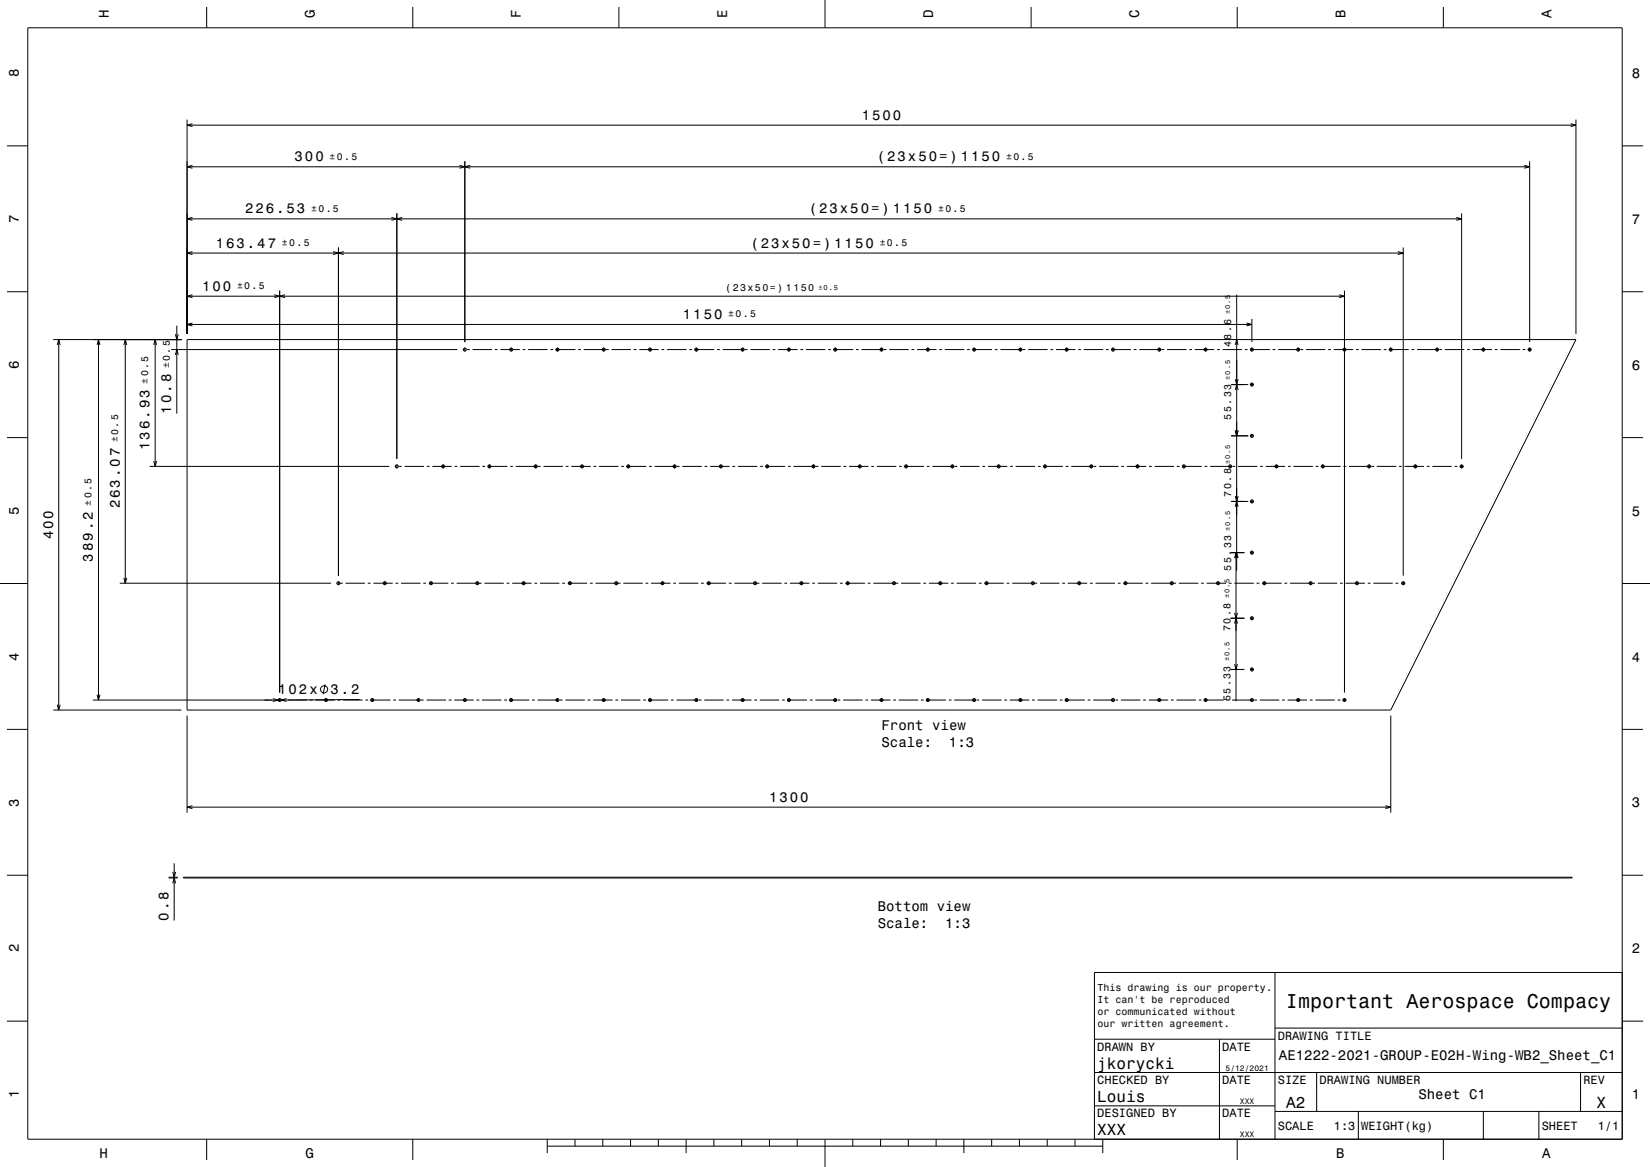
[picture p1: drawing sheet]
<svg xmlns="http://www.w3.org/2000/svg" width="594mm" height="420mm" viewBox="0 0 594 420" stroke-linecap="round" stroke-linejoin="round" font-family="sans-serif">
<g fill="none" stroke="#000" stroke-width=".36">
<path d="M10 10h574v400h-574zM74.4 2.5v7.5M148.6 2.5v7.5M222.8 2.5v7.5M297 0v10M371.2 2.5v7.5M445.4 2.5v7.5M519.6 2.5v7.5M2.5 52.5h7.5M67.3 43v77.2M67.3 45h500M69.3 44.5l-2 .5 2 .6"/>
<path d="M69.3 59.5l-2 .5 2 .6M165.4 59.5l1.9 .5-1.9 .6M167.3 58v65.1M169.3 59.5l-2 .5 2 .6M548.7 59.5l2 .5-2 .6M550.7 58v65.1M565.4 44.5l1.9 .5-1.9 .6M567.3 43v77.2M584 52.5h7.5M67.3 60h483.4M67.3 78.8h458.9M69.3 78.2l-2 .6 2 .5"/>
<path d="M140.9 78.2l2 .6-2 .5M142.9 76.8v88.4M144.8 78.2l-1.9 .6 1.9 .5M524.3 78.2l1.9 .6-1.9 .5M526.2 76.8v88.4M67.3 91.1h437.9M69.3 90.6l-2 .5 2 .5M119.9 90.6l1.9 .5-1.9 .5M121.8 89.1v118.1M123.8 90.6l-2 .5 2 .5M503.2 90.6l2 .5-2 .5M505.2 89.1v118.1"/>
<path d="M2.5 105h7.5M63.7 117.2v31.6M67.3 106.6h416.7M67.3 116.8h383.4M69.3 106.1l-2 .5 2 .5M69.3 116.3l-2 .5 2 .5M98.7 106.1l2 .5-2 .5M100.7 104.6v144.7M102.6 106.1l-1.9 .5 1.9 .5M445.2 106.1v99.3M448.7 116.3l2 .5-2 .5M450.7 114.8v8.3"/>
<path d="M482.1 106.1l1.9 .5-1.9 .5M484 104.6v144.7M584 105h7.5M19.1 122.2h46.2M20.6 124.1l.5-1.9 .6 1.9M21.1 122.2v133.3M34.9 124.1l.6-1.9 .5 1.9M35.5 122.2v129.7M44.6 124.1l.5-1.9 .5 1.9M45.1 122.2v87.7M55.3 124.1l.6-1.9 .5 1.9M55.9 122.2v45.7"/>
<path d="M61.7 125.8h103M63.1 120.3l.6 1.9 .5-1.9M63.1 127.7l.6-1.9 .5 1.9M67.3 122.2h500l-66.6 133.3h-433.4zM166.7 125.8h.4M167.3 125.1v1.4M168.1 125.8h1M170.1 125.8h7M178.1 125.8h1M180.1 125.8h7M184 125.1v1.4M188.1 125.8h1"/>
<path d="M190.1 125.8h7M198.1 125.8h1M200 125.8h7.1M200.7 125.1v1.4M208.1 125.8h1M210.1 125.8h7.9M217.3 125.1v1.4M218.1 125.8h1M220.1 125.8h7M228.1 125.8h1M230.1 125.8h7M234 125.1v1.4"/>
<path d="M238.1 125.8h1M240.1 125.8h7M248.1 125.8h1M250 125.8h7.1M250.7 125.1v1.4M258.1 125.8h1M260.1 125.8h7.9M267.3 125.1v1.4M268.1 125.8h1M270.1 125.8h7M278.1 125.8h1M280.1 125.8h7"/>
<path d="M284 125.1v1.4M288.1 125.8h1M290.1 125.8h7M298.1 125.8h1M300 125.8h7.1M300.7 125.1v1.4M308.1 125.8h1M310.1 125.8h7.9M317.3 125.1v1.4M318.1 125.8h1M320.1 125.8h7M328.1 125.8h1"/>
<path d="M330.1 125.8h7M334 125.1v1.4M338.1 125.8h1M340.1 125.8h7M348.1 125.8h1M350 125.8h7.1M350.7 125.1v1.4M358.1 125.8h1M360.1 125.8h7.9M367.3 125.1v1.4M368.1 125.8h1M370.1 125.8h7"/>
<path d="M378.1 125.8h1M380.1 125.8h7M384 125.1v1.4M388.1 125.8h1M390.1 125.8h7M398.1 125.8h1M400 125.8h7.1M400.7 125.1v1.4M408.1 125.8h1M410.1 125.8h7.9M417.3 125.1v1.4M418.1 125.8h1"/>
<path d="M420.1 125.8h7M428.1 125.8h1M430.1 125.8h7M434 125.1v1.4M438.1 125.8h1M440.1 125.8h7M443.2 138.4h6.2M444.7 136.5l.5 1.9 .5-1.9M444.7 124.1l.5-1.9 .5 1.9M448.1 125.8h1M450 125.8h7.1M450 138.4h1.4"/>
<path d="M450.7 125.1v1.4M450.7 137.7v1.4M458.1 125.8h1M460.1 125.8h7.9M467.3 125.1v1.4M468.1 125.8h1M470.1 125.8h7M478.1 125.8h1M480.1 125.8h7M488.1 125.8h1M490.1 125.8h7M498.1 125.8h1"/>
<path d="M500 125.8h7.1M500.7 125.1v1.4M508.1 125.8h1M510.1 125.8h7.9M517.3 125.1v1.4M518.1 125.8h1M520.1 125.8h7M528.1 125.8h1M530.1 125.8h7M534 125.1v1.4M538.1 125.8h1M540.1 125.8h7"/>
<path d="M548.1 125.8h1M550 125.8h1.4M550.7 125.1v1.4M2.5 157.5h7.5M443.2 156.9h6.2M444.7 140.3l.5-1.9 .5 1.9M445.7 154.9l-.5 2-.5-2 .5 2 .5-2M450 156.9h1.4M450.7 156.2v1.4M584 157.5h7.5M53.9 167.9h86.3M55.3 165.9l.6 2 .5-2"/>
<path d="M142.2 167.9h.4M142.9 167.2v1.4M143.7 167.9h.9M145.7 167.9h7M153.7 167.9h1M155.6 167.9h7.1M159.5 167.2v1.4M163.7 167.9h1M165.7 167.9h6.9M173.7 167.9h.9M175.5 167.9h7.2M176.2 167.2v1.4"/>
<path d="M183.6 167.9h1.1M185.6 167.9h7.9M192.9 167.2v1.4M193.7 167.9h1M195.7 167.9h6.9M203.7 167.9h.9M205.7 167.9h7M209.5 167.2v1.4M213.6 167.9h1.1M215.6 167.9h7.1M223.7 167.9h1M225.5 167.9h7.1"/>
<path d="M226.2 167.2v1.4M233.7 167.9h1M235.7 167.9h7.9M242.9 167.2v1.4M243.6 167.9h1.1M245.6 167.9h7.1M253.7 167.9h.9M255.7 167.9h7M259.5 167.2v1.4M263.7 167.9h1M265.7 167.9h7M273.6 167.9h1.1"/>
<path d="M275.5 167.9h7.1M276.2 167.2v1.4M283.7 167.9h.9M285.7 167.9h7.8M292.9 167.2v1.4M293.7 167.9h1M295.6 167.9h7.1M303.6 167.9h1.1M305.7 167.9h6.9M309.5 167.2v1.4M313.7 167.9h.9M315.7 167.9h7"/>
<path d="M323.6 167.9h1.1M325.5 167.9h7.2M326.2 167.2v1.4M333.7 167.9h1M335.7 167.9h7.8M342.9 167.2v1.4M343.7 167.9h.9M345.7 167.9h7M353.6 167.9h1.1M355.6 167.9h7.1M359.5 167.2v1.4M363.7 167.9h1"/>
<path d="M365.7 167.9h6.9M373.7 167.9h.9M375.5 167.9h7.2M376.2 167.2v1.4M383.6 167.9h1.1M385.6 167.9h7.9M392.9 167.2v1.4M393.7 167.9h.9M395.7 167.9h6.9M403.7 167.9h1M405.7 167.9h7M409.5 167.2v1.4"/>
<path d="M413.6 167.9h1.1M415.6 167.9h7M423.7 167.9h.9M425.5 167.9h7.2M426.2 167.2v1.4M433.7 167.9h1M435.7 167.9h7.9M442.9 167.2v1.4M443.6 167.9h1.1M444.7 178.5l.5 2 .5-2M445.7 167.9h6.9M450.7 179.8v1.4"/>
<path d="M453.7 167.9h.9M455.7 167.9h7M459.5 167.2v1.4M463.7 167.9h1M465.6 167.9h7.1M473.7 167.9h1M475.5 167.9h7.1M476.2 167.2v1.4M483.7 167.9h.9M485.7 167.9h7.9M492.9 167.2v1.4M493.6 167.9h1.1"/>
<path d="M495.6 167.9h7.1M503.7 167.9h1M505.7 167.9h6.9M509.5 167.2v1.4M513.7 167.9h.9M515.7 167.9h7M523.6 167.9h1.1M525.5 167.9h1.4M526.2 167.2v1.4M443 198.9h5M443.2 180.5h6.2M444.7 182.4l.5-1.9 .5 1.9"/>
<path d="M445 198.9v53.5M450 180.5h1.4M450 198.9h1.4M450.7 198.2v1.4M0 210h10M43.1 209.9h76M44.6 208l.5 1.9 .5-1.9M121.1 209.9h.3M121.8 209.2v1.4M122.4 209.9h1M124.4 209.9h7M132.4 209.9h1"/>
<path d="M134.4 209.9h7M138.5 209.2v1.4M142.4 209.9h1M144.4 209.9h7M152.4 209.9h1M154.4 209.9h7M155.2 209.2v1.4M162.4 209.9h1M164.4 209.9h9M171.8 209.2v1.4M174.4 209.9h7M182.4 209.9h1"/>
<path d="M184.4 209.9h7M188.5 209.2v1.4M192.4 209.9h1M194.4 209.9h7M202.4 209.9h1M204.4 209.9h7M205.2 209.2v1.4M212.4 209.9h1M214.4 209.9h9M221.8 209.2v1.4M224.4 209.9h7M232.4 209.9h1"/>
<path d="M234.4 209.9h7M238.5 209.2v1.4M242.4 209.9h1M244.4 209.9h7M252.4 209.9h1M254.4 209.9h7M255.2 209.2v1.4M262.4 209.9h1M264.4 209.9h9M271.8 209.2v1.4M274.4 209.9h7M282.4 209.9h1"/>
<path d="M284.4 209.9h7M288.5 209.2v1.4M292.4 209.9h1M294.4 209.9h7M302.4 209.9h1M304.4 209.9h7M305.2 209.2v1.4M312.4 209.9h1M314.4 209.9h9M321.8 209.2v1.4M324.4 209.9h7M332.4 209.9h1"/>
<path d="M334.4 209.9h7M338.5 209.2v1.4M342.4 209.9h1M344.4 209.9h7M352.4 209.9h1M354.4 209.9h7M355.2 209.2v1.4M362.4 209.9h1M364.4 209.9h9M371.8 209.2v1.4M374.4 209.9h7M382.4 209.9h1"/>
<path d="M384.4 209.9h7M388.5 209.2v1.4M392.4 209.9h1M394.4 209.9h7M402.4 209.9h1M404.4 209.9h7M405.2 209.2v1.4M412.4 209.9h1M414.4 209.9h9M421.8 209.2v1.4M424.4 209.9h7M432.4 209.9h1"/>
<path d="M434.4 209.9h7M438.5 209.2v1.4M442.4 209.9h1M444.4 209.9h7M444.5 200.8l.5-1.9 .5 1.9M444.7 200.8l.5-1.9 .5 1.9M452.4 209.9h1M454.4 209.9h7M455.2 209.2v1.4M462.4 209.9h1M464.4 209.9h9M471.8 209.2v1.4"/>
<path d="M474.4 209.9h7M482.4 209.9h1M484.4 209.9h7M488.5 209.2v1.4M492.4 209.9h1M494.4 209.9h7M502.4 209.9h1M504.4 209.9h1.5M505.2 209.2v1.4M584 210h10M443 222.5h5M444.5 220.6l.5 1.9 .5-1.9"/>
<path d="M444.5 239l.5 1.9 .5-1.9M444.5 224.4l.5-1.9 .5 1.9M450 222.5h1.4M450.7 221.8v1.4M19.1 255.5h46.2M20.6 253.6l.5 1.9 .6-1.9M33.5 251.9h64.5M34.9 250l.6 1.9 .5-1.9M67.3 257.5v35M98.2 251.4l1.9 .6-1.9 .5M100 251.9h.5M100.7 251.3v1.3"/>
<path d="M101.5 251.9h1M103.1 251.4l-1.9 .5 1.9 .5M103.5 251.9h7M111.5 251.9h1M113.5 251.9h7M117 246.3l-.7 3.5M117.3 251.3v1.3M121.5 251.9h1M123.5 251.9h7M129.5 251.8l-34.4 .2M131.5 251.9h1M133.3 251.9h7.2"/>
<path d="M134 251.3v1.3M141.5 251.9h1M143.5 251.9h7.9M150.7 251.3v1.3M151.5 251.9h1M153.5 251.9h7M161.5 251.9h1M163.5 251.9h7M167.3 251.3v1.3M171.5 251.9h1M173.5 251.9h7M181.5 251.9h1"/>
<path d="M183.3 251.9h7.2M184 251.3v1.3M191.5 251.9h1M193.5 251.9h7.9M200.7 251.3v1.3M201.5 251.9h1M203.5 251.9h7M211.5 251.9h1M213.5 251.9h7M217.3 251.3v1.3M221.5 251.9h1M223.5 251.9h7"/>
<path d="M231.5 251.9h1M233.3 251.9h7.2M234 251.3v1.3M241.5 251.9h1M243.5 251.9h7.9M250.7 251.3v1.3M251.5 251.9h1M253.5 251.9h7M261.5 251.9h1M263.5 251.9h7M267.3 251.3v1.3M271.5 251.9h1"/>
<path d="M273.5 251.9h7M281.5 251.9h1M283.3 251.9h7.2M284 251.3v1.3M291.5 251.9h1M293.5 251.9h7.9M300.7 251.3v1.3M301.5 251.9h1M303.5 251.9h7M311.5 251.9h1M313.5 251.9h7M317.3 251.3v1.3"/>
<path d="M321.5 251.9h1M323.5 251.9h7M331.5 251.9h1M333.3 251.9h7.2M334 251.3v1.3M341.5 251.9h1M343.5 251.9h7.9M350.7 251.3v1.3M351.5 251.9h1M353.5 251.9h7M361.5 251.9h1M363.5 251.9h7"/>
<path d="M367.3 251.3v1.3M371.5 251.9h1M373.5 251.9h7M381.5 251.9h1M383.3 251.9h7.2M384 251.3v1.3M391.5 251.9h1M393.5 251.9h7.9M400.7 251.3v1.3M401.5 251.9h1M403.5 251.9h7M411.5 251.9h1"/>
<path d="M413.5 251.9h7M417.3 251.3v1.3M421.5 251.9h1M423.5 251.9h7M431.5 251.9h1M433.3 251.9h7.2M434 251.3v1.3M441.5 251.9h1M443 240.9h5M443.5 251.9h7.9M450 240.9h1.4M450.7 240.3v1.3"/>
<path d="M450.7 251.3v1.3M451.5 251.9h1M453.5 251.9h7M461.5 251.9h1M463.5 251.9h7M467.3 251.3v1.3M471.5 251.9h1M473.5 251.9h7M481.5 251.9h1M483.3 251.9h1.4M484 251.3v1.3M500.7 257.5v35"/>
<path d="M2.5 262.5h7.5M584 262.5h7.5M67.3 290.5h433.4M69.3 290l-2 .5 2 .5M498.7 290l2 .5-2 .5M2.5 315h7.5M60.7 316h3.3M60.7 315.7h3.3M62.2 317.9l.5-1.9 .5 1.9M62.2 313.8l.5 1.9 .5-1.9M62.7 310.7v20.6M66 315.7h500v.3h-500z"/>
<path d="M499.3 315.7v.3M584 315h7.5M459 350v60M584 350h-190v60M2.5 367.5h7.5M394 374h65M439 374v36M459 370h125M584 367.5h7.5M394 398h65M394 386h190M474 386v14"/>
<path d="M569 386v14M74.4 410v7.5M148.6 410v7.5M197 412.5h200M197 410v5M207 410v2.5M217 410v2.5M227 410v2.5M237 410v2.5M247 410v5M257 410v2.5M267 410v2.5"/>
<path d="M277 410v2.5M287 410v2.5M297 410v10M307 410v2.5M317 410v2.5M327 410v2.5M337 410v2.5M347 410v5M357 410v2.5M367 410v2.5M377 410v2.5M387 410v2.5"/>
<path d="M397 410v5M445.4 410v7.5M459 400h125M489 400v10M519.6 410v7.5M534 400v10M554 400v10"/>
<circle cx="167.3" cy="125.8" r=".53"/>
<circle cx="184" cy="125.8" r=".53"/>
<circle cx="200.7" cy="125.8" r=".53"/>
<circle cx="217.3" cy="125.8" r=".53"/>
<circle cx="234" cy="125.8" r=".53"/>
<circle cx="250.7" cy="125.8" r=".53"/>
<circle cx="267.3" cy="125.8" r=".53"/>
<circle cx="284" cy="125.8" r=".53"/>
<circle cx="300.7" cy="125.8" r=".53"/>
<circle cx="317.3" cy="125.8" r=".53"/>
<circle cx="334" cy="125.8" r=".53"/>
<circle cx="350.7" cy="125.8" r=".53"/>
<circle cx="367.3" cy="125.8" r=".53"/>
<circle cx="384" cy="125.8" r=".53"/>
<circle cx="400.7" cy="125.8" r=".53"/>
<circle cx="417.3" cy="125.8" r=".53"/>
<circle cx="434" cy="125.8" r=".53"/>
<circle cx="450.7" cy="138.4" r=".53"/>
<circle cx="450.7" cy="125.8" r=".53"/>
<circle cx="467.3" cy="125.8" r=".53"/>
<circle cx="484" cy="125.8" r=".53"/>
<circle cx="500.7" cy="125.8" r=".53"/>
<circle cx="517.3" cy="125.8" r=".53"/>
<circle cx="534" cy="125.8" r=".53"/>
<circle cx="550.7" cy="125.8" r=".53"/>
<circle cx="450.7" cy="156.9" r=".53"/>
<circle cx="142.9" cy="167.9" r=".53"/>
<circle cx="159.5" cy="167.9" r=".53"/>
<circle cx="176.2" cy="167.9" r=".53"/>
<circle cx="192.9" cy="167.9" r=".53"/>
<circle cx="209.5" cy="167.9" r=".53"/>
<circle cx="226.2" cy="167.9" r=".53"/>
<circle cx="242.9" cy="167.9" r=".53"/>
<circle cx="259.5" cy="167.9" r=".53"/>
<circle cx="276.2" cy="167.9" r=".53"/>
<circle cx="292.9" cy="167.9" r=".53"/>
<circle cx="309.5" cy="167.9" r=".53"/>
<circle cx="326.2" cy="167.9" r=".53"/>
<circle cx="342.9" cy="167.9" r=".53"/>
<circle cx="359.5" cy="167.9" r=".53"/>
<circle cx="376.2" cy="167.9" r=".53"/>
<circle cx="392.9" cy="167.9" r=".53"/>
<circle cx="409.5" cy="167.9" r=".53"/>
<circle cx="426.2" cy="167.9" r=".53"/>
<circle cx="442.9" cy="167.9" r=".53"/>
<circle cx="459.5" cy="167.9" r=".53"/>
<circle cx="476.2" cy="167.9" r=".53"/>
<circle cx="492.9" cy="167.9" r=".53"/>
<circle cx="509.5" cy="167.9" r=".53"/>
<circle cx="526.2" cy="167.9" r=".53"/>
<circle cx="450.7" cy="198.9" r=".53"/>
<circle cx="450.7" cy="180.5" r=".53"/>
<circle cx="121.8" cy="209.9" r=".53"/>
<circle cx="138.5" cy="209.9" r=".53"/>
<circle cx="155.2" cy="209.9" r=".53"/>
<circle cx="171.8" cy="209.9" r=".53"/>
<circle cx="188.5" cy="209.9" r=".53"/>
<circle cx="205.2" cy="209.9" r=".53"/>
<circle cx="221.8" cy="209.9" r=".53"/>
<circle cx="238.5" cy="209.9" r=".53"/>
<circle cx="255.2" cy="209.9" r=".53"/>
<circle cx="271.8" cy="209.9" r=".53"/>
<circle cx="288.5" cy="209.9" r=".53"/>
<circle cx="305.2" cy="209.9" r=".53"/>
<circle cx="321.8" cy="209.9" r=".53"/>
<circle cx="338.5" cy="209.9" r=".53"/>
<circle cx="355.2" cy="209.9" r=".53"/>
<circle cx="371.8" cy="209.9" r=".53"/>
<circle cx="388.5" cy="209.9" r=".53"/>
<circle cx="405.2" cy="209.9" r=".53"/>
<circle cx="421.8" cy="209.9" r=".53"/>
<circle cx="438.5" cy="209.9" r=".53"/>
<circle cx="455.2" cy="209.9" r=".53"/>
<circle cx="471.8" cy="209.9" r=".53"/>
<circle cx="488.5" cy="209.9" r=".53"/>
<circle cx="505.2" cy="209.9" r=".53"/>
<circle cx="450.7" cy="222.5" r=".53"/>
<circle cx="100.7" cy="251.9" r=".53"/>
<circle cx="116.7" cy="248.1" r="1.28"/>
<circle cx="117.3" cy="251.9" r=".53"/>
<circle cx="134" cy="251.9" r=".53"/>
<circle cx="150.7" cy="251.9" r=".53"/>
<circle cx="167.3" cy="251.9" r=".53"/>
<circle cx="184" cy="251.9" r=".53"/>
<circle cx="200.7" cy="251.9" r=".53"/>
<circle cx="217.3" cy="251.9" r=".53"/>
<circle cx="234" cy="251.9" r=".53"/>
<circle cx="250.7" cy="251.9" r=".53"/>
<circle cx="267.3" cy="251.9" r=".53"/>
<circle cx="284" cy="251.9" r=".53"/>
<circle cx="300.7" cy="251.9" r=".53"/>
<circle cx="317.3" cy="251.9" r=".53"/>
<circle cx="334" cy="251.9" r=".53"/>
<circle cx="350.7" cy="251.9" r=".53"/>
<circle cx="367.3" cy="251.9" r=".53"/>
<circle cx="384" cy="251.9" r=".53"/>
<circle cx="400.7" cy="251.9" r=".53"/>
<circle cx="417.3" cy="251.9" r=".53"/>
<circle cx="434" cy="251.9" r=".53"/>
<circle cx="450.7" cy="251.9" r=".53"/>
<circle cx="450.7" cy="240.9" r=".53"/>
<circle cx="467.3" cy="251.9" r=".53"/>
<circle cx="484" cy="251.9" r=".53"/>
</g>
<text font-size="7.2" x="462.9" y="362.6">Important Aerospace Compacy</text>
<g font-size="5.8">
<text x="395" y="384.6">jkorycki</text>
<text x="395" y="396.6">Louis</text>
<text x="463" y="398.6">A2</text>
<text x="574.8" y="398.6">X</text>
<text x="395" y="408.6">XXX</text>
</g>
<g font-size="5">
<text x="39.1" y="6.5" transform="rotate(-90 39.1 6.5)">H</text>
<text x="113.3" y="6.5" transform="rotate(-90 113.3 6.5)">G</text>
<text x="187.5" y="6.5" transform="rotate(-90 187.5 6.5)">F</text>
<text x="261.7" y="6.5" transform="rotate(-90 261.7 6.5)">E</text>
<text x="335.9" y="6.5" transform="rotate(-90 335.9 6.5)">D</text>
<text x="410.1" y="6.5" transform="rotate(-90 410.1 6.5)">C</text>
<text x="484.3" y="6.5" transform="rotate(-90 484.3 6.5)">B</text>
<text x="558.5" y="6.5" transform="rotate(-90 558.5 6.5)">A</text>
<text x="6.8" y="27.8" transform="rotate(-90 6.8 27.8)">8</text>
<text x="587.5" y="28.1">8</text>
<text x="310.2" y="43">1500</text>
<text x="106.1" y="58">300</text>
<text x="315.7" y="58">(23x50=) 1150</text>
<text x="88.2" y="76.8">226.53</text>
<text x="291.2" y="76.8">(23x50=) 1150</text>
<text x="6.8" y="80.3" transform="rotate(-90 6.8 80.3)">7</text>
<text x="587.5" y="80.6">7</text>
<text x="77.7" y="89.1">163.47</text>
<text x="270.2" y="89.1">(23x50=) 1150</text>
<text x="72.7" y="104.6">100</text>
<text x="245.9" y="114.8">1150</text>
<text x="6.8" y="132.8" transform="rotate(-90 6.8 132.8)">6</text>
<text x="587.5" y="133.1">6</text>
<text x="61.7" y="148.8" transform="rotate(-90 61.7 148.8)">10.8</text>
<text x="53.9" y="161.9" transform="rotate(-90 53.9 161.9)">136.93</text>
<text x="6.8" y="185.3" transform="rotate(-90 6.8 185.3)">5</text>
<text x="43.1" y="183" transform="rotate(-90 43.1 183)">263.07</text>
<text x="587.5" y="185.6">5</text>
<text x="19.1" y="194.1" transform="rotate(-90 19.1 194.1)">400</text>
<text x="33.5" y="202.1" transform="rotate(-90 33.5 202.1)">389.2</text>
<text x="6.8" y="237.8" transform="rotate(-90 6.8 237.8)">4</text>
<text x="587.5" y="238.1">4</text>
<text x="100.2" y="250" transform="rotate(-1 100.2 250)">102x</text>
<text x="119" y="249.8" transform="rotate(-1 119 249.8)">3.2</text>
<text x="317.3" y="262.7">Front view</text>
<text x="317.3" y="268.8">Scale:</text>
<text x="341.6" y="268.8">1:3</text>
<text x="6.8" y="290.3" transform="rotate(-90 6.8 290.3)">3</text>
<text x="276.9" y="288.5">1300</text>
<text x="587.5" y="290.6">3</text>
<text x="316" y="327.8">Bottom view</text>
<text x="60.7" y="331.3" transform="rotate(-90 60.7 331.3)">0.8</text>
<text x="316" y="333.9">Scale:</text>
<text x="340.3" y="333.9">1:3</text>
<text x="6.8" y="342.8" transform="rotate(-90 6.8 342.8)">2</text>
<text x="587.5" y="343.1">2</text>
<text x="460.4" y="381.3">AE1222-2021-GROUP-E02H-Wing-WB2_Sheet_C1</text>
<text x="6.8" y="395.3" transform="rotate(-90 6.8 395.3)">1</text>
<text x="510.6" y="395.7">Sheet C1</text>
<text x="587.5" y="395.6">1</text>
<text x="35.8" y="416.8">H</text>
<text x="110" y="416.8">G</text>
<text x="481" y="416.8">B</text>
<text x="555.2" y="416.8">A</text>
</g>
<g font-size="4.3">
<text x="460" y="374.2">DRAWING TITLE</text>
<text x="395" y="378.2">DRAWN BY</text>
<text x="440" y="378.2">DATE</text>
<text x="395" y="390.2">CHECKED BY</text>
<text x="440" y="390.2">DATE</text>
<text x="460" y="390.2">SIZE</text>
<text x="475" y="390.2">DRAWING NUMBER</text>
<text x="570" y="390.2">REV</text>
<text x="395" y="402.2">DESIGNED BY</text>
<text x="440" y="402.2">DATE</text>
<text x="460" y="406.6">SCALE</text>
<text x="480.2" y="406.6">1:3</text>
<text x="490" y="406.6">WEIGHT(kg)</text>
<text x="555" y="406.6">SHEET</text>
<text x="575.2" y="406.6">1/1</text>
</g>
<g font-size="3.6">
<text x="261.1" y="104.6">(23x50=) 1150</text>
<text x="443.2" y="124.9" transform="rotate(-90 443.2 124.9)">48.6</text>
<text x="443.2" y="151" transform="rotate(-90 443.2 151)">55.33</text>
<text x="443.2" y="178.7" transform="rotate(-90 443.2 178.7)">70.8</text>
<text x="443.2" y="205.4" transform="rotate(-90 443.2 205.4)">55.33</text>
<text x="443" y="227.1" transform="rotate(-90 443 227.1)">70.8</text>
<text x="443" y="252.4" transform="rotate(-90 443 252.4)">55.33</text>
<text x="395.1" y="356.8">This drawing is our property.</text>
<text x="395.1" y="361.2">It can't be reproduced</text>
<text x="395.1" y="365.5">or communicated without</text>
<text x="395.1" y="369.8">our written agreement.</text>
</g>
<g font-size="3.5">
<text x="118.7" y="57.5">±0.5</text>
<text x="362.2" y="57.5">±0.5</text>
<text x="112" y="76.2">±0.5</text>
<text x="337.7" y="76.2">±0.5</text>
<text x="101.5" y="88.6">±0.5</text>
<text x="316.7" y="88.6">±0.5</text>
<text x="85.3" y="104.1">±0.5</text>
<text x="262.2" y="114.2">±0.5</text>
<text x="61.1" y="132.5" transform="rotate(-90 61.1 132.5)">±0.5</text>
<text x="53.3" y="138.1" transform="rotate(-90 53.3 138.1)">±0.5</text>
<text x="42.6" y="159.1" transform="rotate(-90 42.6 159.1)">±0.5</text>
<text x="32.9" y="182" transform="rotate(-90 32.9 182)">±0.5</text>
</g>
<g font-size="2.9">
<text x="441.2" y="385.3">5/12/2021</text>
<text x="446.4" y="397.3">XXX</text>
<text x="446.4" y="409.3">XXX</text>
</g>
<g font-size="2.5">
<text x="294.6" y="104.2">±0.5</text>
<text x="442.8" y="113.2" transform="rotate(-90 442.8 113.2)">±0.5</text>
<text x="442.8" y="136.7" transform="rotate(-90 442.8 136.7)">±0.5</text>
<text x="442.8" y="167" transform="rotate(-90 442.8 167)">±0.5</text>
<text x="442.8" y="191" transform="rotate(-90 442.8 191)">±0.5</text>
<text x="442.6" y="215.4" transform="rotate(-90 442.6 215.4)">±0.5</text>
<text x="442.6" y="238" transform="rotate(-90 442.6 238)">±0.5</text>
</g>
</svg>
